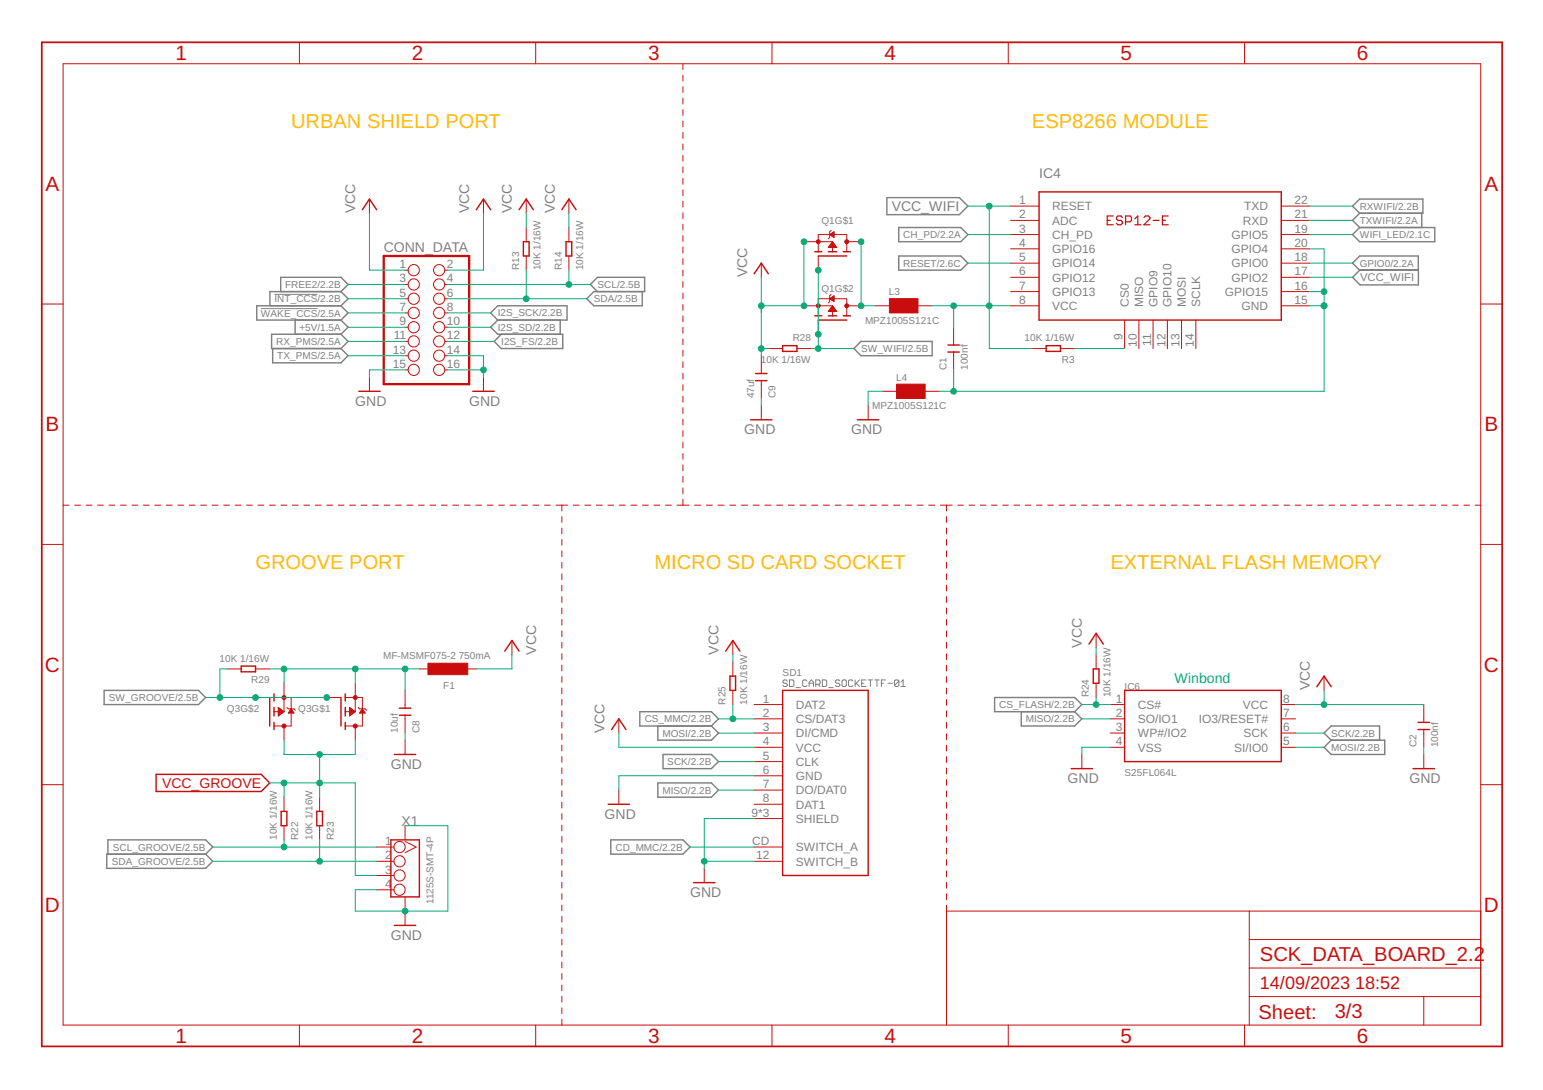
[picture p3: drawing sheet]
<svg xmlns="http://www.w3.org/2000/svg" width="297mm" height="210mm" viewBox="0 0 297 210" stroke-linecap="round" stroke-linejoin="round" font-family="sans-serif">
<g fill="none" stroke="#808080" stroke-width=".19">
<path d="M50.2 59.4h10.9M52.8 56.7h8.3M151.6 131.1l-.3-.2h-.4l-.2 .2 .2 .5h.4l.3 .2-.3 .4h-.4l-.2-.2M152 130.9h.6l.2 .2v.9l-.2 .2h-.6zM153.2 132.4h.9M155.3 131.1l-.2-.2h-.4l-.2 .2v.9l.2 .2h.4l.2-.2M155.8 131.6h.8M155.8 132.2v-.8l.4-.5 .4 .5v.8M157 131.8h.7l.2-.2v-.5l-.2-.2h-.7v1.3M157.5 131.8l.4 .4M158.3 130.9h.6l.2 .2v.9l-.2 .2h-.6zM159.6 132.4h.8"/>
<path d="M161.7 131.1l-.2-.2h-.5l-.2 .2 .2 .5h.5l.2 .2-.2 .4h-.5l-.2-.2M162.3 130.9h.4l.2 .2v.9l-.2 .2h-.4l-.2-.2v-.9zM164.2 131.1l-.2-.2h-.4l-.3 .2v.9l.3 .2h.4l.2-.2M164.6 130.9v1.3M164.8 131.6l.7 .6M165.5 130.9l-.9 .9M165.9 131.6h.4M166.7 130.9h-.8v1.3h.8M167.1 130.9h.9M167.6 130.9v1.3M168.4 130.9h.8M168.8 130.9v1.3"/>
<path d="M169.7 131.6h.4M170.5 130.9h-.8v1.3M170.9 131.6h.9M173 131.1l-.2-.2h-.4l-.2 .2v.9M173 131.1v.9l-.2 .2h-.4l-.2-.2M173 131.1l-.8 .9M173.4 132.2h.9M173.4 131.4l.5-.5v1.3"/>
</g>
<g fill="none" stroke="#808080" stroke-width=".28">
<path d="M170.7 38.1h14l1.6 1.6-1.6 1.6h-14zM260.4 39.7l1.3-1.4h12.2v2.8h-12.2zM54 56.2v-2.8h11.6l1.4 1.4-1.4 1.4M65.6 56.2h-13.6v2.7M65.6 58.9h-16.2v2.7h16.2M65.6 56.2l1.4 1.3-1.4 1.4M65.6 58.9l1.4 1.4-1.4 1.3M115 56.2l-1.4-1.4 1.4-1.4h9.1v2.8h-9.8l-1.4 1.3 1.4 1.4h9.3v-2.7M173 43.8h12l1.3 1.4-1.3 1.3h-12zM173 49.3h12l1.3 1.4-1.3 1.3h-12zM260.4 45.2l1.3-1.4h14.5v2.7h-14.5zM260.4 50.7l1.3-1.4h11.3v2.7h-11.3z"/>
<path d="M260.4 53.4l1.4-1.5h11.2v3h-11.2zM261.7 41.1l-1.3 1.3 1.3 1.4M273.7 41.1v2.7M52.5 67.1v2.8h13.1l1.4-1.4-1.4-1.4M56.8 61.6v2.8M65.6 64.4h-13.3v2.7h13.3M65.6 64.4l1.4 1.3-1.4 1.4M65.6 61.6l1.4 1.4-1.4 1.4M94.4 60.3l1.4-1.4h13.4v2.7h-13.4zM95.8 61.6l-1.4 1.4 1.4 1.4h12.5v2.7h-11.8l-1.4-1.4 1.4-1.3M107.8 61.6v2.8M164.4 67.1l1.4-1.4h13.7v2.8h-13.7z"/>
<path d="M20 132.9h18.2l1.4 1.4-1.4 1.4h-18.2zM123.2 137.1h13.7l1.4 1.3-1.4 1.4h-13.7zM126.6 139.8v2.7h10.3l1.4-1.3-1.4-1.4M191.5 134.3h15.4l1.4 1.4-1.4 1.4h-15.4zM196.6 137.1v2.7h10.3l1.4-1.4-1.4-1.3M126.6 150.8h10.3l1.4 1.3-1.4 1.4h-10.3zM127.6 145.3h9.3l1.4 1.4-1.4 1.3h-9.3zM254.9 143.9l1.4-1.4h10.3v2.8h-10.3zM256.3 142.5l-1.4-1.3 1.4-1.4h9.3v2.7M20.6 164.5h19l1.4 1.4-1.4 1.3h-19zM20.8 164.5v-2.8h18.8l1.4 1.4-1.4 1.4M117.6 161.7h13.9l1.3 1.4-1.3 1.4h-13.9z"/>
</g>
<g fill="none" stroke="#c90d0c" stroke-width=".19">
<path d="M12.1 12.3h273v185.1h-273zM57.6 8.1v4.2M103.1 8.1v4.2M131.5 12.3v1.1M131.5 14.5v1.1M131.5 16.7v1.1M131.5 18.9v1.1M148.6 8.1v4.2M194.1 8.1v4.2M239.6 8.1v4.2M71.1 38.3v2.8M93.1 38.3v2.8"/>
<path d="M101.3 38.3v2.8M109.5 38.3v2.8M131.5 21.1v1.1M131.5 23.3v1.1M131.5 25.5v1.1M131.5 27.7v1.2M131.5 29.9v1.2M131.5 32.1v1.2M131.5 34.4v1.1M131.5 36.6v1.1M131.5 38.8v1.1M194.5 39.7h5.5"/>
<path d="M246.7 39.7h5.4M8 58.5h4.1M78 57.5h.6M78 52h.6M78 54.8h.6M85.6 57.5h.6M85.6 52h.6M85.6 54.8h.6M101.3 43.8v2.7M101.3 49.3v2.7M109.5 43.8v2.7M109.5 49.3v2.7"/>
<path d="M131.5 41v1.1M131.5 43.2v1.1M131.5 45.4v1.1M131.5 47.6v1.1M131.5 49.8v1.1M131.5 52v1.1M131.5 54.2v1.2M131.5 56.4v1.2M131.5 58.6v1.2M146.6 50.7v2.7M154.8 58.9h5.5M154.8 46.5h5.5"/>
<path d="M157.5 48.5v-3.3h5.5v3.3M157.5 49.3v2.7M159.5 47.6h1.5M159.6 59.8h1.4M159.6 47.5h1.3M159.7 47.3h1.1M159.7 59.7h1.1M159.7 57.5l.8-.5v1.1zM159.7 57.6h.8M159.8 47.2h.9M159.8 59.5h.9M159.9 57.4h.6"/>
<path d="M159.9 59.4h.8M159.9 45.1h.6M159.9 47.1h.7M159.9 45.3h.6M160 57.7h.5M160 59.3h.5M160 44.4l-.3 .2v1.1l-.3 .3M160 56.7l-.3 .3v1.1l-.3 .2M160 46.9h.5M160.1 46.8h.3M160.1 57.3h.4M160.1 59.1h.3"/>
<path d="M160.1 44.9h.4M160.1 45.5h.4M160.1 57.8h.4M160.2 46.7h.1M160.2 59h.2M160.3 46.5v2M160.3 58.9v1.9M160.3 46.5l.8 1.1h-1.7zM160.3 57.1h.2M160.3 58.9l.8 1.1h-1.7zM160.3 44.8h.2M160.3 45.6h.2"/>
<path d="M160.4 57.9h.1M160.5 44.7h.1M160.5 57h.1M160.5 45.7h.1M160.5 44.6l-.8 .6 .8 .5M160.5 44.6v1.1M163 58.9h2.8M163 46.5h2.8M168.5 58.9h2.7M176.7 58.9h2.8M194.5 58.9h5.5M194.5 42.4h5.5"/>
<path d="M194.5 45.2h5.5M194.5 50.7h5.5M194.5 53.4h5.5M194.5 47.9h5.5M194.5 56.2h5.5M246.7 58.9h5.4M246.7 42.4h5.4M246.7 45.2h5.4M246.7 50.7h5.4M246.7 53.4h5.4M246.7 47.9h5.4M246.7 56.2h5.4"/>
<path d="M285.1 58.5h4.1M71.1 72.6v2.8M78 60.3h.6M78 63h.6M78 65.7h.6M78 68.5h.6M78 71.2h.6M85.6 60.3h.6M85.6 63h.6M85.6 65.7h.6M85.6 68.5h.6M85.6 71.2h.6"/>
<path d="M93.1 72.6v2.8M131.5 60.8v1.2M131.5 63v1.2M131.5 65.3v1.1M131.5 67.5v1.1M131.5 69.7v1.1M131.5 71.9v1.1M131.5 74.1v1.1M131.5 76.3v1.1M131.5 78.5v1.1M146.6 68.5v3.4M146.6 73.3v3.4"/>
<path d="M146.6 78.1v2.7M147.9 67.1h2.8M153.4 67.1h2.7M157.5 60.8v-3.3h5.5v3.3M157.5 61.6v2.8M167.1 78.1v2.7M169.9 75.4h2.7M178.1 75.4h2.7M183.6 63v3.4M183.6 67.8v3.4M198.7 67.1h2.7M204.2 67.1h2.7"/>
<path d="M216.5 61.6v5.5M219.2 61.6v5.5M222 61.6v5.5M224.7 61.6v5.5M227.5 61.6v5.5M230.2 61.6v5.5M12.1 97.3h1.2M14.4 97.3h1.1M16.6 97.3h1.1M18.8 97.3h1.1M21 97.3h1.1M23.2 97.3h1.1"/>
<path d="M25.4 97.3h1.1M27.6 97.3h1.1M29.8 97.3h1.1M32 97.3h1.1M34.2 97.3h1.1M36.4 97.3h1.1M38.6 97.3h1.2M40.8 97.3h1.2M43.1 97.3h1.1M45.3 97.3h1.1M47.5 97.3h1.1M49.7 97.3h1.1"/>
<path d="M51.9 97.3h1.1M54.1 97.3h1.1M56.3 97.3h1.1M58.5 97.3h1.1M60.7 97.3h1.1M62.9 97.3h1.1M65.1 97.3h1.1M67.3 97.3h1.1M69.5 97.3h1.2M71.7 97.3h1.2M73.9 97.3h1.2M76.1 97.3h1.2"/>
<path d="M78.3 97.3h1.2M80.6 97.3h1.1M82.8 97.3h1.1M85 97.3h1.1M87.2 97.3h1.1M89.4 97.3h1.1M91.6 97.3h1.1M93.8 97.3h1.1M96 97.3h1.1M98.2 97.3h1.1M100.4 97.3h1.1M102.6 97.3h1.1"/>
<path d="M104.8 97.3h1.1M107 97.3h2.3M108.2 97.3v1.1M108.2 99.5v1.1M110.4 97.3h1.1M112.6 97.3h1.1M114.8 97.3h1.2M117 97.3h1.2M119.2 97.3h1.2M121.5 97.3h1.1M123.7 97.3h1.1M125.9 97.3h1.1"/>
<path d="M128.1 97.3h1.1M130.3 97.3h2.3M131.5 80.7v1.1M131.5 82.9v1.1M131.5 85.1v1.2M131.5 87.3v1.2M131.5 89.5v1.2M131.5 91.7v1.2M131.5 94v1.1M131.5 96.2v1.1M133.7 97.3h1.2M136 97.3h1.1"/>
<path d="M138.2 97.3h1.2M140.5 97.3h1.1M142.7 97.3h1.2M145 97.3h1.2M147.2 97.3h1.2M149.5 97.3h1.2M151.7 97.3h1.2M154 97.3h1.2M156.3 97.3h1.1M158.5 97.3h1.2M160.8 97.3h1.1M163 97.3h1.2"/>
<path d="M165.3 97.3h1.1M167.5 97.3h1.2M169.8 97.3h1.1M172 97.3h1.2M174.3 97.3h1.2M176.5 97.3h1.2M178.8 97.3h1.2M181 97.3h2.3M182.2 97.3v1.1M182.2 99.5v1.1M184.4 97.3h1.1M186.5 97.3h1.1"/>
<path d="M188.7 97.3h1.1M190.9 97.3h1.1M193 97.3h1.1M195.2 97.3h1.1M197.4 97.3h1.1M199.5 97.3h1.1M201.7 97.3h1.1M203.9 97.3h1M206 97.3h1.1M208.2 97.3h1.1M210.4 97.3h1M212.5 97.3h1.1"/>
<path d="M214.7 97.3h1.1M216.9 97.3h1M219 97.3h1.1M221.2 97.3h1.1M223.4 97.3h1M225.5 97.3h1.1M227.7 97.3h1.1M229.8 97.3h1.1M232 97.3h1.1M234.2 97.3h1.1M236.3 97.3h1.1M238.5 97.3h1.1"/>
<path d="M240.7 97.3h1M242.8 97.3h1.1M245 97.3h1.1M247.2 97.3h1M249.3 97.3h1.1M251.5 97.3h1.1M253.7 97.3h1M255.8 97.3h1.1M258 97.3h1.1M260.2 97.3h1M262.3 97.3h1.1M264.5 97.3h1.1"/>
<path d="M266.7 97.3h1M268.8 97.3h1.1M271 97.3h1.1M273.2 97.3h1M275.3 97.3h1.1M277.5 97.3h1.1M279.7 97.3h1M281.8 97.3h1.1M284 97.3h1.1M8 104.8h4.1M108.2 101.7v1.1M108.2 103.9v1.1"/>
<path d="M108.2 106.1v1.1M108.2 108.3v1.1M108.2 110.5v1.1M108.2 112.7v1.1M108.2 114.9v1.1M108.2 117.1v1.1M108.2 119.3v1.1M182.2 101.7v1.1M182.2 103.9v1.1M182.2 106.1v1.1M182.2 108.3v1.1M182.2 110.5v1.1"/>
<path d="M182.2 112.7v1.1M182.2 114.9v1.1M182.2 117.1v1.1M182.2 119.3v1.1M285.1 104.8h4.1M43.7 128.8h2.7M49.2 128.8h2.7M49.2 134.3h2.7M52.7 137.1h2M52.7 134.3h3.3v5.5h-3.3M53.6 137.2h.8M53.6 137.1h1"/>
<path d="M53.6 137h.9M53.6 136.8h.8M53.6 136.7h.6M53.6 136.6h.4M53.6 137.8h.1M53.6 137.6h.3M53.6 137.5h.5M53.6 137.4h.7M53.6 136.4h.2M53.6 136.3h.1M53.6 136.2l1.1 .9-1.1 .8zM54.7 131.6v5.5"/>
<path d="M54.7 139.8v2.7M55.2 136.2l.3 .3h1.1l.3 .3M55.6 137.2h.9M55.6 137.1h.8M55.7 137h.6M55.8 136.8h.5M55.9 136.7h.3M56 136.6h.1M56 136.5l.6 .8h-1.1zM62.9 134.3h2.7M66.5 137.1h1.9M66.5 134.3h3.3v5.5h-3.3"/>
<path d="M67.3 137.2h.9M67.3 137.1h1M67.3 137h1M67.3 136.8h.8M67.3 136.7h.6M67.3 136.6h.4M67.3 136.2l1.1 .9-1.1 .8zM67.3 137.8h.1M67.3 137.6h.3M67.3 137.5h.5M67.3 137.4h.7M67.3 136.4h.2"/>
<path d="M67.3 136.3h.1M68.4 131.6v5.5M68.4 139.8v2.7M68.9 136.2l.3 .3h1.1l.3 .3M69.3 137.2h.9M69.4 137.1h.7M69.4 137h.7M69.5 136.8h.5M69.6 136.7h.3M69.7 136.6h.1M69.8 136.5l.5 .8h-1.1zM78 132.9v3.5"/>
<path d="M78 137.7v3.5M80.7 128.8h2.8M89 128.8h2.7M98.6 123.3v2.8M108.2 121.5v1.1M108.2 123.7v1.1M108.2 125.9v1.1M108.2 128.1v1.1M108.2 130.3v1.1M108.2 132.5v1.1M108.2 134.7v1.1M108.2 136.9v1.1"/>
<path d="M108.2 139.1v1.1M119.1 138.4v2.8M141.1 123.3v2.8M141.1 127.5v2.7M141.1 132.9v2.8M145.2 138.4h5.5M145.2 135.7h5.5M182.2 121.5v1.1M182.2 123.7v1.1M182.2 125.9v1.1M182.2 128.1v1.1M182.2 130.3v1.1"/>
<path d="M182.2 132.5v1.1M182.2 134.7v1.1M182.2 136.9v1.1M182.2 139.1v1.1M211 122v2.7M211 126.1v2.7M211 131.6v2.7M213.7 138.4h2.8M213.7 135.7h2.8M246.7 138.4h2.7M246.7 135.7h2.7M254.9 130.2v2.7"/>
<path d="M274.1 135.7v3.4M8 151.1h4.1M54.7 153.5v2.8M54.7 159v2.7M61.5 153.5v2.8M61.5 159v2.7M78 142.5v2.8M78 159v2.7M108.2 141.3v1.1M108.2 143.5v1.1M108.2 145.7v1.1M108.2 147.9v1.1"/>
<path d="M108.2 150.1v1.1M108.2 152.3v1.1M108.2 154.5v1.1M108.2 156.7v1.1M108.2 158.9v1.1M119.1 152.1v2.8M145.2 141.2h5.5M145.2 149.4h5.5M145.2 143.9h5.5M145.2 146.7h5.5M145.2 152.1h5.5M145.2 157.6h5.5"/>
<path d="M145.2 154.9h5.5M182.2 141.3v1.1M182.2 143.5v1.1M182.2 145.7v1.1M182.2 147.9v1.1M182.2 150.1v1.1M182.2 152.3v1.1M182.2 154.5v1.1M182.2 156.7v1.1M182.2 158.9v1.1M208.3 145.3v2.7M213.7 141.2h2.8"/>
<path d="M213.7 143.9h2.8M246.7 141.2h2.7M246.7 143.9h2.7M274.1 140.5v3.4M274.1 145.3v2.7M285.1 151.1h4.1M72.5 163.1h3.3M72.5 165.9h3.3M72.5 168.6h3.3M72.5 171.3h3.3M78 162l2.1 1.1-2.1 1.1M78 172.7v5.5"/>
<path d="M108.2 161.1v1.1M108.2 163.3v1.1M108.2 165.5v1.1M108.2 167.7v1.1M108.2 169.9v1.1M108.2 172.1v1.1M108.2 174.3v1.1M108.2 176.5v1.1M108.2 178.7v1.1M135.6 167.2v2.8M145.2 163.1h5.5M145.2 165.9h5.5"/>
<path d="M182.2 161.1v1.1M182.2 163.3v1.1M182.2 165.5v1.1M182.2 167.7v1.1M182.2 169.9v1.1M182.2 172.1v1.1M182.2 174.3v23.1M182.2 175.5h102.9M240.5 175.5v21.9M57.6 197.4v4.1M103.1 197.4v4.1M108.2 180.9v1.1"/>
<path d="M108.2 183.1v1.1M108.2 185.3v1.1M108.2 187.5v1.1M108.2 189.7v1.1M108.2 191.9v1.1M108.2 194.1v1.1M108.2 196.3v1.1M148.6 197.4v4.1M194.1 197.4v4.1M239.6 197.4v4.1M240.5 191.9h44.6M240.5 186.4h44.6"/>
<path d="M240.5 180.9h44.6M274.1 191.9v5.5"/>
<circle cx="79.7" cy="52" r="1.08"/>
<circle cx="79.7" cy="54.8" r="1.08"/>
<circle cx="79.7" cy="57.5" r="1.08"/>
<circle cx="84.5" cy="54.8" r="1.08"/>
<circle cx="84.5" cy="57.5" r="1.08"/>
<circle cx="84.5" cy="52" r="1.08"/>
<circle cx="79.7" cy="68.5" r="1.08"/>
<circle cx="79.7" cy="60.3" r="1.08"/>
<circle cx="79.7" cy="65.7" r="1.08"/>
<circle cx="79.7" cy="63" r="1.08"/>
<circle cx="79.7" cy="71.2" r="1.08"/>
<circle cx="84.5" cy="60.3" r="1.08"/>
<circle cx="84.5" cy="63" r="1.08"/>
<circle cx="84.5" cy="71.2" r="1.08"/>
<circle cx="84.5" cy="68.5" r="1.08"/>
<circle cx="84.5" cy="65.7" r="1.08"/>
<circle cx="76.9" cy="168.6" r="1.08"/>
<circle cx="76.9" cy="165.9" r="1.08"/>
<circle cx="76.9" cy="171.3" r="1.08"/>
<circle cx="76.9" cy="163.1" r="1.08"/>
</g>
<g fill="none" stroke="#c90d0c" stroke-width=".28">
<path d="M200 37h46.7v24.6h-46.7zM69.8 40.4l1.3-2.1 1.4 2.1M91.7 40.4l1.4-2.1 1.3 2.1M99.9 40.4l1.4-2.1 1.4 2.1M100.8 46.5h1.1v2.8h-1.1zM108.2 40.4l1.3-2.1 1.4 2.1M109 46.5h1.1v2.8h-1.1zM145.2 52.7l1.4-2 1.3 2M156.8 48.5h1.4M157.5 49.3h5.5M159.4 48.5h1.7M162.3 48.5h1.4"/>
<path d="M69.1 75.4h4.1M91 75.4h4.1M145.5 73.3h2.2M145.5 71.9h2.2M150.7 66.6h2.7v1.1h-2.7zM156.8 60.8h1.4M157.5 61.6h5.5M159.4 60.8h1.7M162.3 60.8h1.4M182.5 67.8h2.2M182.5 66.4h2.2M201.4 66.6h2.8v1.1h-2.8z"/>
<path d="M144.5 80.8h4.1M165.1 80.8h4.1M46.4 128.3h2.8v1.1h-2.8zM51.9 134.3v5.5M52.7 133.6v1.4M52.7 136.2v1.7M52.7 139.1v1.4M65.6 134.3v5.5M66.5 133.6v1.4M66.5 136.2v1.7M66.5 139.1v1.4M76.9 137.7h2.2"/>
<path d="M76.9 136.4h2.2M97.2 125.4l1.4-2.1 1.3 2.1M139.7 125.4l1.4-2.1 1.3 2.1M140.5 130.2h1.1v2.7h-1.1zM150.7 132.9h16.4v35.7h-16.4zM209.6 124l1.4-2 1.4 2M210.5 128.8h1.1v2.8h-1.1zM216.5 132.9h30.2v13.8h-30.2zM253.5 132.2l1.4-2 1.4 2M273 139.1h2.2M30.1 149.1h20.2l1.6 1.7-1.6 1.6h-20.2zM54.1 156.3h1.1v2.7h-1.1z"/>
<path d="M61 156.3h1.1v2.7h-1.1zM75.9 145.3h4.1M117.1 154.9h4.1M117.8 140.5l1.3-2.1 1.4 2.1M206.2 148h4.1M272 148h4.1M273 140.5h2.2M75.2 161.7h5.5v11h-5.5zM75.9 178.2h4.1M133.5 170h4.1"/>
</g>
<g fill="#c90d0c" stroke="#c90d0c" stroke-width=".19">
<path d="M171.2 57.5h5.5v2.8h-5.5z"/>
<path d="M172.6 74h5.5v2.7h-5.5z"/>
<path d="M82.4 127.7h7.6v2.2h-7.6z"/>
</g>
<path d="M8 8.1h281.2v193.4h-281.2z" fill="none" stroke="#c90d0c" stroke-width=".34"/>
<path d="M213.1 42.4h.6M214.3 41.6h-1.2v1.7h1.2M216.1 41.9l-.3-.3h-.6l-.3 .3v.2l.3 .3h.6l.3 .3v.3l-.3 .3h-.6l-.3-.3M216.7 42.7h.9l.2-.3v-.5l-.2-.3h-.9v1.7M218.5 43.3h1.1M218.5 42.1l.5-.5v1.7M220.2 41.9l.3-.3h.6l.3 .3v.2l-1.2 1.2h1.2M222 42.4h1.1M223.8 42.4h.5M224.9 41.6h-1.1v1.7h1.1" fill="none" stroke="#c90d0c" stroke-width=".23"/>
<g fill="#c90d0c" stroke="#c90d0c" stroke-width=".19">
<circle cx="68.4" cy="134.3" r=".38"/>
<circle cx="68.4" cy="139.8" r=".38"/>
<circle cx="54.7" cy="134.3" r=".38"/>
<circle cx="54.7" cy="139.8" r=".38"/>
<circle cx="157.5" cy="46.5" r=".38"/>
<circle cx="163" cy="46.5" r=".38"/>
<circle cx="157.5" cy="58.9" r=".38"/>
<circle cx="163" cy="58.9" r=".38"/>
</g>
<path d="M73.9 49.3h16.4v24.7h-16.4z" fill="none" stroke="#c90d0c" stroke-width=".44"/>
<g fill="none" stroke="#0dab76" stroke-width=".19">
<path d="M186.3 39.7h8.2M190.4 39.7v27.4h8.3M252.1 39.7h8.3M67 57.5h11M67 54.8h11M71.1 41.1v10.9h6.9M86.2 57.5h26.7M86.2 54.8h27.4M93.1 41.1v10.9h-6.9M101.3 41.1v2.7M101.3 52v5.5M109.5 41.1v2.7"/>
<path d="M109.5 52v2.8M146.6 53.4v15.1M154.8 46.5v12.4h-8.2M157.5 52v15.1M165.8 46.5v12.4h2.7M179.5 58.9h15M183.6 58.9v4.1M186.3 45.2h8.2M186.3 50.7h8.2M252.1 47.9h2.8v27.5h-74.1M252.1 42.4h8.3M252.1 45.2h8.3"/>
<path d="M252.1 50.7h8.3M252.1 58.9h2.8M252.1 56.2h2.8M252.1 53.4h8.3M67 68.5h11M67 63h11M67 60.3h11M67 65.7h11M78 71.2h-6.9v1.4M86.2 71.2h6.9M86.2 68.5h6.9v4.1M86.2 63h8.2"/>
<path d="M86.2 60.3h8.2M86.2 65.7h8.9M146.6 76.7v1.4M146.6 67.1h1.3M156.1 67.1h8.3M169.9 75.4h-2.8v2.7M183.6 71.2v4.2M206.9 67.1h9.6M39.6 134.3h23.3M43.7 128.8h-1.4v5.5M51.9 128.8h28.8M54.7 128.8v2.8"/>
<path d="M68.4 128.8v2.8M78 128.8v4.1M98.6 126.1v2.7h-6.9M138.3 138.4h6.9M141.1 126.1v1.4M141.1 135.7v2.7M208.3 135.7h5.4M208.3 138.4h5.4M211 124.7v1.4M211 134.3v1.4M249.4 135.7h24.7M254.9 132.9v2.8"/>
<path d="M51.9 150.8h16.5v17.8h4.1M54.7 142.5v2.8h13.7v-2.8M54.7 150.8v2.7M61.5 145.3v8.2M78 159h8.2v16.5h-17.8v-4.2h4.1M78 141.2v1.3M119.1 141.2v2.7h26.1M138.3 141.2h6.9M138.3 146.7h6.9M138.3 152.1h6.9M145.2 157.6h-9.6v9.6M145.2 149.4h-26.1v2.7"/>
<path d="M213.7 143.9h-5.4v1.4M249.4 143.9h5.5M249.4 141.2h5.5M274.1 143.9v1.4M41 165.9h31.5M41 163.1h31.5M54.7 161.7v1.4M61.5 161.7v4.2M132.8 163.1h12.4M135.6 165.9h9.6"/>
</g>
<g fill="#0dab76" stroke="#0dab76" stroke-width=".19">
<circle cx="135.6" cy="165.9" r=".55"/>
<circle cx="93.1" cy="71.2" r=".55"/>
<circle cx="78" cy="175.5" r=".55"/>
<circle cx="254.9" cy="135.7" r=".55"/>
<circle cx="154.8" cy="46.5" r=".55"/>
<circle cx="154.8" cy="58.9" r=".55"/>
<circle cx="146.6" cy="67.1" r=".55"/>
<circle cx="146.6" cy="58.9" r=".55"/>
<circle cx="141.1" cy="138.4" r=".55"/>
<circle cx="183.6" cy="75.4" r=".55"/>
<circle cx="254.9" cy="58.9" r=".55"/>
<circle cx="254.9" cy="56.2" r=".55"/>
<circle cx="211" cy="135.7" r=".55"/>
<circle cx="190.4" cy="39.7" r=".55"/>
<circle cx="190.4" cy="58.9" r=".55"/>
<circle cx="183.6" cy="58.9" r=".55"/>
<circle cx="101.3" cy="57.5" r=".55"/>
<circle cx="109.5" cy="54.8" r=".55"/>
<circle cx="61.5" cy="150.8" r=".55"/>
<circle cx="61.5" cy="145.3" r=".55"/>
<circle cx="54.7" cy="150.8" r=".55"/>
<circle cx="61.5" cy="165.9" r=".55"/>
<circle cx="54.7" cy="163.1" r=".55"/>
<circle cx="78" cy="128.8" r=".55"/>
<circle cx="54.7" cy="128.8" r=".55"/>
<circle cx="68.4" cy="128.8" r=".55"/>
<circle cx="62.9" cy="134.3" r=".55"/>
<circle cx="49.2" cy="134.3" r=".55"/>
<circle cx="42.3" cy="134.3" r=".55"/>
<circle cx="157.5" cy="52" r=".55"/>
<circle cx="157.5" cy="64.4" r=".55"/>
<circle cx="157.5" cy="67.1" r=".55"/>
<circle cx="165.8" cy="46.5" r=".55"/>
<circle cx="165.8" cy="58.9" r=".55"/>
</g>
<g font-size="4" fill="#c90d0c">
<text x="33.8" y="11.6">1</text>
<text x="79.3" y="11.6">2</text>
<text x="124.8" y="11.6">3</text>
<text x="170.3" y="11.6">4</text>
<text x="215.7" y="11.6">5</text>
<text x="261.2" y="11.6">6</text>
<text x="8.8" y="36.8">A</text>
<text x="285.8" y="36.8">A</text>
<text x="8.8" y="83.1">B</text>
<text x="285.8" y="83.1">B</text>
<text x="8.7" y="129.4">C</text>
<text x="285.7" y="129.4">C</text>
<text x="8.7" y="175.6">D</text>
<text x="285.7" y="175.6">D</text>
<text x="33.8" y="200.8">1</text>
<text x="79.3" y="200.8">2</text>
<text x="124.8" y="200.8">3</text>
<text x="170.3" y="200.8">4</text>
<text x="215.7" y="200.8">5</text>
<text x="261.2" y="200.8">6</text>
</g>
<g font-size="3.9" fill="#ffba08">
<text x="56" y="24.6">URBAN SHIELD PORT</text>
<text x="198.7" y="24.6">ESP8266 MODULE</text>
<text x="49.2" y="109.6">GROOVE PORT</text>
<text x="126" y="109.6">MICRO SD CARD SOCKET</text>
<text x="213.7" y="109.6">EXTERNAL FLASH MEMORY</text>
</g>
<g font-size="3.9" fill="#c90d0c">
<text x="242.5" y="185.1">SCK_DATA_BOARD_2.2</text>
<text x="242.3" y="196.2">Sheet:</text>
<text x="256.9" y="196">3/3</text>
</g>
<g font-size="3.5" fill="#c90d0c">
<text x="242.5" y="190.5">14/09/2023</text>
<text x="260.9" y="190.5">18:52</text>
</g>
<g font-size="2.7" fill="#808080">
<text x="200" y="34.2">IC4</text>
<text x="68.4" y="41.1" transform="rotate(-90 68.4 41.1)">VCC</text>
<text x="90.3" y="41.1" transform="rotate(-90 90.3 41.1)">VCC</text>
<text x="98.6" y="41.1" transform="rotate(-90 98.6 41.1)">VCC</text>
<text x="106.8" y="41.1" transform="rotate(-90 106.8 41.1)">VCC</text>
<text x="171.7" y="40.7">VCC_WIFI</text>
<text x="73.9" y="48.6">CONN_DATA</text>
<text x="143.8" y="53.4" transform="rotate(-90 143.8 53.4)">VCC</text>
<text x="68.4" y="78.1">GND</text>
<text x="90.3" y="78.1">GND</text>
<text x="143.3" y="83.6">GND</text>
<text x="163.9" y="83.6">GND</text>
<text x="208.3" y="124.7" transform="rotate(-90 208.3 124.7)">VCC</text>
<text x="103.2" y="126.1" transform="rotate(-90 103.2 126.1)">VCC</text>
<text x="138.3" y="126.1" transform="rotate(-90 138.3 126.1)">VCC</text>
<text x="252.1" y="132.9" transform="rotate(-90 252.1 132.9)">VCC</text>
<text x="116.4" y="141.2" transform="rotate(-90 116.4 141.2)">VCC</text>
<text x="75.2" y="148">GND</text>
<text x="205.5" y="150.8">GND</text>
<text x="271.3" y="150.8">GND</text>
<text x="77.3" y="159">X1</text>
<text x="116.4" y="157.6">GND</text>
<text x="132.8" y="172.7">GND</text>
<text x="75.2" y="180.9">GND</text>
</g>
<text font-size="2.7" fill="#0dab76" x="226.1" y="131.6">Winbond</text>
<text font-size="2.7" fill="#c90d0c" x="31.2" y="151.7">VCC_GROOVE</text>
<g font-size="2.3" fill="#808080">
<text x="196.2" y="39.3">1</text>
<text x="202.6" y="40.5">RESET</text>
<text x="239.5" y="40.5">TXD</text>
<text x="249.2" y="39.3">22</text>
<text x="196.2" y="42.1">2</text>
<text x="196.2" y="44.8">3</text>
<text x="196.2" y="47.5">4</text>
<text x="202.6" y="43.3">ADC</text>
<text x="202.6" y="46">CH_PD</text>
<text x="237.1" y="46">GPIO5</text>
<text x="239.2" y="43.3">RXD</text>
<text x="249.2" y="47.5">20</text>
<text x="249.2" y="44.8">19</text>
<text x="249.2" y="42.1">21</text>
<text x="76.9" y="51.7">1</text>
<text x="86" y="51.7">2</text>
<text x="196.2" y="53">6</text>
<text x="196.2" y="50.3">5</text>
<text x="202.6" y="51.5">GPIO14</text>
<text x="202.6" y="48.7">GPIO16</text>
<text x="237.1" y="51.5">GPIO0</text>
<text x="237.1" y="48.7">GPIO4</text>
<text x="249.2" y="50.3">18</text>
<text x="249.2" y="53">17</text>
<text x="76.9" y="54.4">3</text>
<text x="76.9" y="57.1">5</text>
<text x="76.9" y="59.9">7</text>
<text x="86" y="54.4">4</text>
<text x="86" y="57.1">6</text>
<text x="86" y="59.9">8</text>
<text x="196.2" y="55.8">7</text>
<text x="196.2" y="58.5">8</text>
<text x="202.6" y="54.2">GPIO12</text>
<text x="202.6" y="57">GPIO13</text>
<text x="202.6" y="59.7">VCC</text>
<text x="217.3" y="59.1" transform="rotate(-90 217.3 59.1)">CS0</text>
<text x="220.1" y="59.1" transform="rotate(-90 220.1 59.1)">MISO</text>
<text x="222.8" y="59.1" transform="rotate(-90 222.8 59.1)">GPIO9</text>
<text x="225.5" y="59.1" transform="rotate(-90 225.5 59.1)">GPIO10</text>
<text x="228.3" y="59.1" transform="rotate(-90 228.3 59.1)">MOSI</text>
<text x="231" y="59.1" transform="rotate(-90 231 59.1)">SCLK</text>
<text x="235.8" y="57">GPIO15</text>
<text x="237.1" y="54.2">GPIO2</text>
<text x="239" y="59.7">GND</text>
<text x="249.2" y="58.5">15</text>
<text x="249.2" y="55.8">16</text>
<text x="75.8" y="65.4">11</text>
<text x="76.9" y="62.6">9</text>
<text x="86" y="62.6">10</text>
<text x="86" y="65.4">12</text>
<text x="216.1" y="65.4" transform="rotate(-90 216.1 65.4)">9</text>
<text x="75.6" y="68.1">13</text>
<text x="75.6" y="70.8">15</text>
<text x="86" y="68.1">14</text>
<text x="86" y="70.8">16</text>
<text x="218.9" y="66.7" transform="rotate(-90 218.9 66.7)">10</text>
<text x="221.6" y="66.6" transform="rotate(-90 221.6 66.6)">11</text>
<text x="224.3" y="66.7" transform="rotate(-90 224.3 66.7)">12</text>
<text x="227.1" y="66.7" transform="rotate(-90 227.1 66.7)">13</text>
<text x="229.8" y="66.7" transform="rotate(-90 229.8 66.7)">14</text>
<text x="146.9" y="135.3">1</text>
<text x="153.2" y="136.5">DAT2</text>
<text x="214.8" y="135.3">1</text>
<text x="219" y="136.5">CS#</text>
<text x="239.2" y="136.5">VCC</text>
<text x="247" y="135.3">8</text>
<text x="146.9" y="138">2</text>
<text x="146.9" y="140.8">3</text>
<text x="146.9" y="143.5">4</text>
<text x="153.2" y="139.2">CS/DAT3</text>
<text x="153.2" y="142">DI/CMD</text>
<text x="214.8" y="140.8">3</text>
<text x="214.8" y="138">2</text>
<text x="214.8" y="143.5">4</text>
<text x="219" y="142">WP#/IO2</text>
<text x="219" y="139.2">SO/IO1</text>
<text x="230.8" y="139.3">IO3/RESET#</text>
<text x="239.4" y="142">SCK</text>
<text x="247" y="138">7</text>
<text x="247" y="140.8">6</text>
<text x="247" y="143.5">5</text>
<text x="146.9" y="149">6</text>
<text x="146.9" y="146.3">5</text>
<text x="153.2" y="144.7">VCC</text>
<text x="153.2" y="147.5">CLK</text>
<text x="219" y="144.7">VSS</text>
<text x="237.6" y="144.7">SI/IO0</text>
<text x="146.9" y="151.8">7</text>
<text x="146.9" y="154.5">8</text>
<text x="153.2" y="150.2">GND</text>
<text x="153.2" y="153">DO/DAT0</text>
<text x="153.2" y="155.7">DAT1</text>
<text x="144.7" y="157.2">9*3</text>
<text x="153.2" y="158.4">SHIELD</text>
<text x="74.2" y="162.7">1</text>
<text x="74.2" y="165.5">2</text>
<text x="144.8" y="162.7">CD</text>
<text x="145.6" y="165.5">12</text>
<text x="153.2" y="163.9">SWITCH_A</text>
<text x="153.2" y="166.7">SWITCH_B</text>
<text x="74.2" y="168.2">3</text>
<text x="74.2" y="171">4</text>
</g>
<text font-size="2.2" fill="#808080" x="261.8" y="54.2">VCC_WIFI</text>
<g font-size="1.9" fill="#808080">
<text x="261.7" y="40.4">RXWIFI/2.2B</text>
<text x="158.1" y="43.1">Q1G$1</text>
<text x="173.9" y="45.9">CH_PD/2.2A</text>
<text x="261.7" y="43.1">TXWIFI/2.2A</text>
<text x="261.7" y="45.9">WIFI_LED/2.1C</text>
<text x="99.9" y="52" transform="rotate(-90 99.9 52)">R13</text>
<text x="104" y="52" transform="rotate(-90 104 52)">10K 1/16W</text>
<text x="108.2" y="52" transform="rotate(-90 108.2 52)">R14</text>
<text x="112.3" y="52" transform="rotate(-90 112.3 52)">10K 1/16W</text>
<text x="173.9" y="51.3">RESET/2.6C</text>
<text x="261.7" y="51.3">GPIO0/2.2A</text>
<text x="52.8" y="58.2">INT_CCS/2.2B</text>
<text x="54.9" y="55.5">FREE2/2.2B</text>
<text x="114.3" y="58.2">SDA/2.5B</text>
<text x="115" y="55.5">SCL/2.5B</text>
<text x="158.1" y="56.2">Q1G$2</text>
<text x="171.1" y="56.8">L3</text>
<text x="50.2" y="61">WAKE_CCS/2.5A</text>
<text x="57.6" y="63.7">+5V/1.5A</text>
<text x="95.8" y="63.7">I2S_SD/2.2B</text>
<text x="95.8" y="60.9">I2S_SCK/2.2B</text>
<text x="152.6" y="65.7">R28</text>
<text x="166.5" y="62.3">MPZ1005S121C</text>
<text x="197.2" y="65.8">10K 1/16W</text>
<text x="53.2" y="66.4">RX_PMS/2.5A</text>
<text x="53.4" y="69.2">TX_PMS/2.5A</text>
<text x="96.5" y="66.4">I2S_FS/2.2B</text>
<text x="146.5" y="69.9">10K 1/16W</text>
<text x="165.8" y="67.8">SW_WIFI/2.5B</text>
<text x="182.2" y="71.2" transform="rotate(-90 182.2 71.2)">C1</text>
<text x="186.3" y="71.2" transform="rotate(-90 186.3 71.2)">100nf</text>
<text x="204.4" y="69.9">R3</text>
<text x="145.2" y="76.7" transform="rotate(-90 145.2 76.7)">47uf</text>
<text x="149.3" y="76.7" transform="rotate(-90 149.3 76.7)">C9</text>
<text x="172.5" y="73.3">L4</text>
<text x="167.9" y="78.8">MPZ1005S121C</text>
<text x="42.3" y="127.5">10K 1/16W</text>
<text x="48.4" y="131.6">R29</text>
<text x="73.8" y="126.9">MF-MSMF075-2</text>
<text x="88.3" y="126.9">750mA</text>
<text x="150.7" y="130.2">SD1</text>
<text x="20.9" y="135">SW_GROOVE/2.5B</text>
<text x="43.7" y="137.1">Q3G$2</text>
<text x="57.4" y="137.1">Q3G$1</text>
<text x="85.3" y="132.7">F1</text>
<text x="139.7" y="135.7" transform="rotate(-90 139.7 135.7)">R25</text>
<text x="143.8" y="135.7" transform="rotate(-90 143.8 135.7)">10K 1/16W</text>
<text x="192.4" y="136.4">CS_FLASH/2.2B</text>
<text x="209.6" y="134.3" transform="rotate(-90 209.6 134.3)">R24</text>
<text x="213.7" y="134.3" transform="rotate(-90 213.7 134.3)">10K 1/16W</text>
<text x="216.5" y="132.9">IC6</text>
<text x="76.6" y="141.2" transform="rotate(-90 76.6 141.2)">10uf</text>
<text x="80.7" y="141.2" transform="rotate(-90 80.7 141.2)">C8</text>
<text x="124.1" y="139.1">CS_MMC/2.2B</text>
<text x="127.5" y="141.9">MOSI/2.2B</text>
<text x="197.5" y="139.1">MISO/2.2B</text>
<text x="256.3" y="141.9">SCK/2.2B</text>
<text x="272.7" y="143.9" transform="rotate(-90 272.7 143.9)">C2</text>
<text x="276.8" y="143.9" transform="rotate(-90 276.8 143.9)">100nf</text>
<text x="128.5" y="147.3">SCK/2.2B</text>
<text x="216.5" y="149.4">S25FL064L</text>
<text x="256.3" y="144.6">MOSI/2.2B</text>
<text x="127.5" y="152.8">MISO/2.2B</text>
<text x="53.3" y="161.7" transform="rotate(-90 53.3 161.7)">10K 1/16W</text>
<text x="57.4" y="161.7" transform="rotate(-90 57.4 161.7)">R22</text>
<text x="60.2" y="161.7" transform="rotate(-90 60.2 161.7)">10K 1/16W</text>
<text x="64.3" y="161.7" transform="rotate(-90 64.3 161.7)">R23</text>
<text x="21.5" y="166.5">SDA_GROOVE/2.5B</text>
<text x="21.7" y="163.8">SCL_GROOVE/2.5B</text>
<text x="118.5" y="163.8">CD_MMC/2.2B</text>
<text x="83.5" y="174.1" transform="rotate(-90 83.5 174.1)">1125S-SMT-4P</text>
</g>
</svg>
